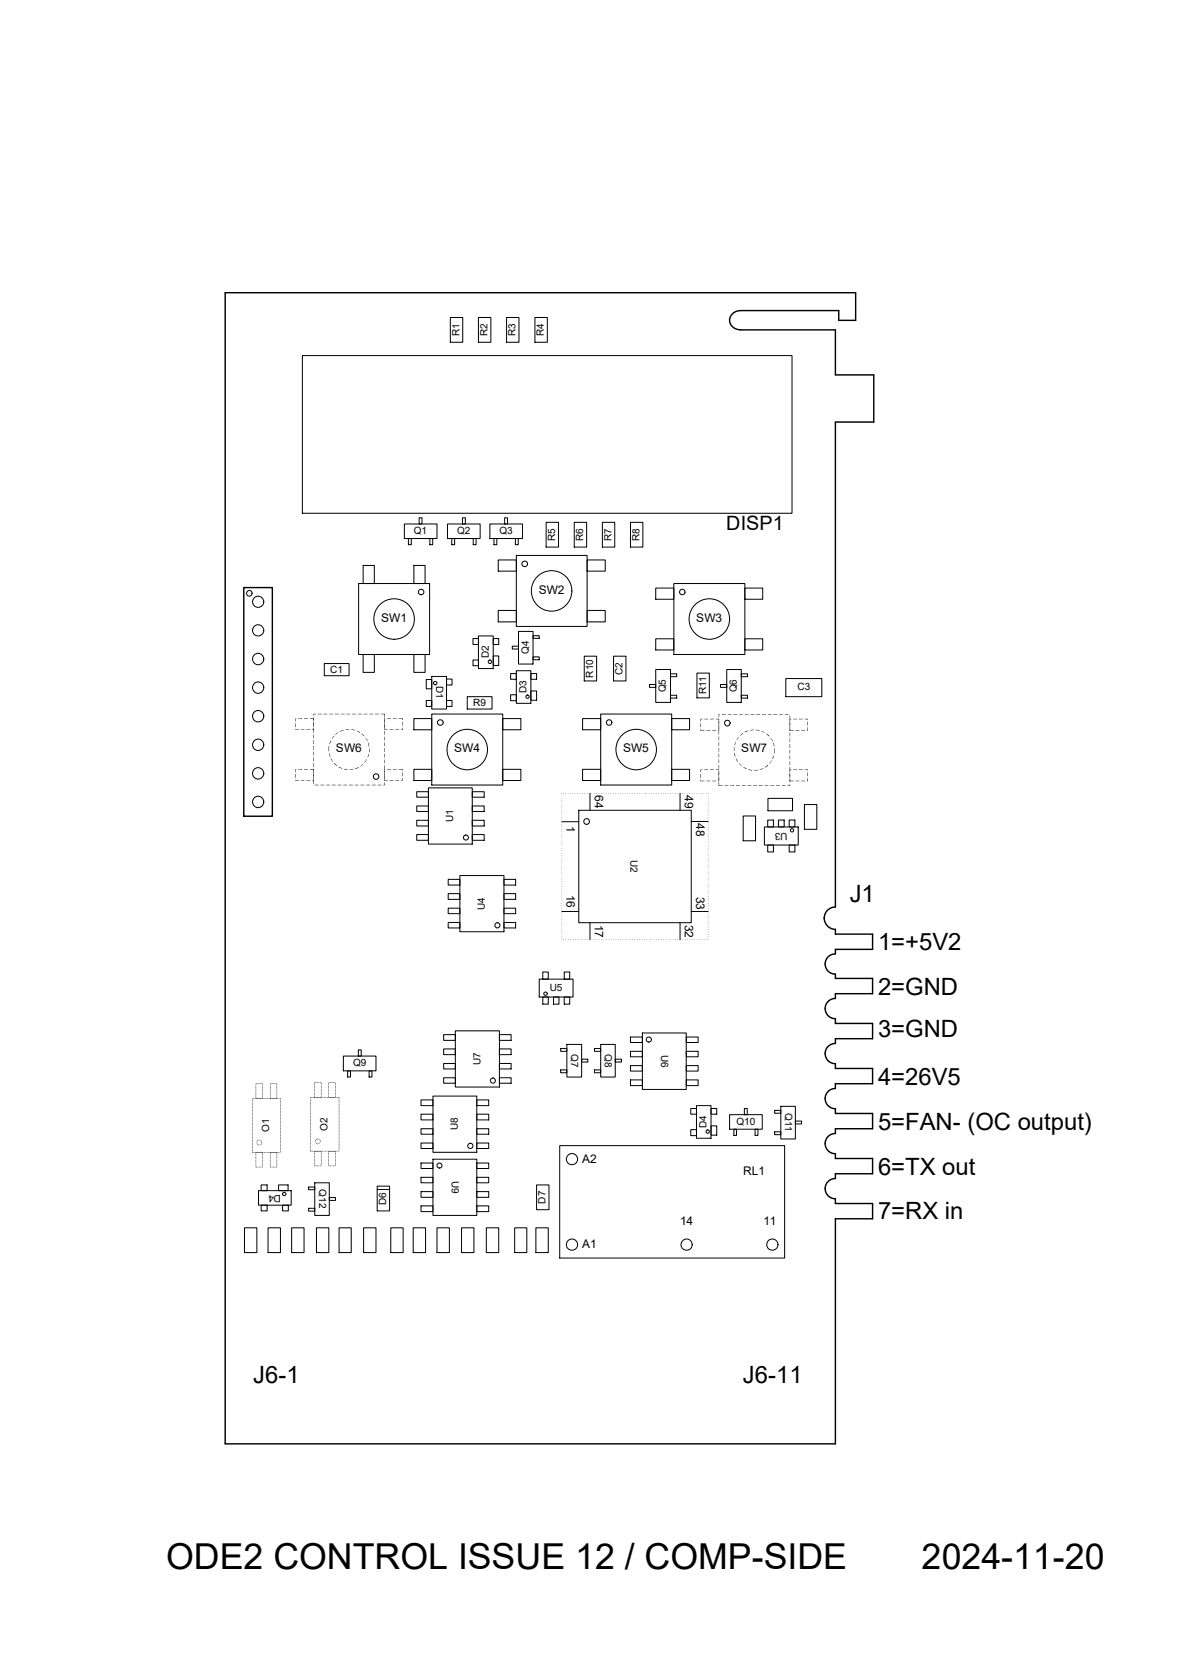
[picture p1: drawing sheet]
<svg xmlns="http://www.w3.org/2000/svg" width="210mm" height="297mm" viewBox="0 0 210 297" stroke-linecap="round" stroke-linejoin="round" font-family="sans-serif">
<path d="M146.4 163.2a2.02 2.02 0 0 0 2 2v.8h6.6v2.7h-6.6v.8a1.8 1.8 0 0 0-1.8 1.8 1.8 1.8 0 0 0 1.8 1.8v.8h6.6v2.7h-6.6v.9a1.8 1.8 0 0 0-1.8 1.8 1.8 1.8 0 0 0 1.8 1.8v.8h6.6v2.7h-6.6v.9a1.8 1.8 0 0 0-1.8 1.8 1.8 1.8 0 0 0 1.8 1.8v.8h6.6v2.7h-6.6v.9a1.8 1.8 0 0 0-1.8 1.8 1.8 1.8 0 0 0 1.8 1.8v.8h6.6v2.7h-6.6v.9a1.8 1.8 0 0 0-1.8 1.8 1.8 1.8 0 0 0 1.8 1.8v.8h6.6v2.7h-6.6v.9a1.8 1.8 0 0 0-1.8 1.8 1.8 1.8 0 0 0 1.8 1.8v.8h6.6v2.7h-6.6v40h-108.4v-204.6h112v4.9h-3v-1.7h-17.4a1.73 1.73 0 0 0-2 1.7 1.73 1.73 0 0 0 2 1.7h16.8v8h6.8v8.4h-6.8v86.2a2 2 0 0 0-2 2" fill="none" stroke="#000" stroke-width=".25"/>
<g fill="none" stroke="#000" stroke-width=".18">
<path d="M80 56.4h2.2v4.4h-2.2zM85 56.4h2.2v4.4h-2.2zM90 56.4h2.2v4.4h-2.2zM95 56.4h2.2v4.4h-2.2zM53.7 63.2h87v28h-87zM88.5 99.5h3.2v2h-3.2zM91.7 98.7h12.6v12.6h-12.6zM97 92.8h2.2v4.4h-2.2zM102 92.8h2.2v4.4h-2.2zM104.3 99.5h3.2v2h-3.2zM107 92.8h2.2v4.4h-2.2zM112 92.8h2.2v4.4h-2.2z"/>
<path d="M63.7 103.7h12.6v12.6h-12.6zM64.5 100.5h2v3.2h-2zM64.5 116.3h2v3.2h-2zM73.5 100.5h2v3.2h-2zM73.5 116.3h2v3.2h-2zM84 117.3h1v1h-1zM84 113.5h1v1.1h-1zM85 113h2.6v5.8h-2.6zM87.6 116.6h1v1.7h-1zM87.6 113.5h1v1.1h-1zM88.5 108.5h3.2v2h-3.2zM104.3 108.5h3.2v2h-3.2z"/>
<path d="M116.5 104.5h3.2v2h-3.2zM116.5 113.5h3.2v2h-3.2zM119.7 103.7h12.6v12.6h-12.6zM132.3 104.5h3.2v2h-3.2zM132.3 113.5h3.2v2h-3.2zM73.5 127.7h3.2v2h-3.2zM73.5 136.7h3.2v2h-3.2zM76.7 126.9h12.6v12.6h-12.6zM89.3 127.7h3.2v2h-3.2zM89.3 136.7h3.2v2h-3.2zM103.5 127.7h3.2v2h-3.2zM103.5 136.7h3.2v2h-3.2z"/>
<path d="M106.7 126.9h12.6v12.6h-12.6zM119.3 127.7h3.2v2h-3.2zM119.3 136.7h3.2v2h-3.2z"/>
<circle cx="70" cy="110" r="3.6"/>
<circle cx="74.8" cy="105.2" r=".49"/>
<circle cx="93.2" cy="100.2" r=".49"/>
<circle cx="98" cy="105" r="3.6"/>
<circle cx="121.2" cy="105.2" r=".49"/>
<circle cx="126" cy="110" r="3.6"/>
<circle cx="66.8" cy="138" r=".49"/>
<circle cx="78.2" cy="128.4" r=".5"/>
<circle cx="83" cy="133.2" r="3.6"/>
<circle cx="108.2" cy="128.4" r=".49"/>
<circle cx="113" cy="133.2" r="3.6"/>
<circle cx="129.2" cy="128.5" r=".5"/>
</g>
<g fill="#000">
<path d="M55 136.7h.8zM54 136.7l.7 .1zM53 136.7l.7 .1zM52.5 136.7h.2l-.2 .1 .1 .4zM52.5 137.6l.1 .7zM52.5 138.6l.1 .1 .5 .1h-.6zM53.4 138.7l.7 .1zM54.4 138.7l.7 .1zM55.7 138.3l.1 .4-.3 .1 .2-.1zM55.7 137.3l.1 .7zM55.7 136.7l.1 .2z"/>
<path d="M55 127.7h.8zM54 127.7l.7 .1zM53 127.7l.7 .1zM52.5 127.7h.2l-.2 .1 .1 .4zM52.5 128.6l.1 .6zM52.5 129.6l.1 .1 .5 .1h-.6zM53.4 129.7l.7 .1zM54.4 129.7l.7 .1zM55.7 129.3l.1 .4-.3 .1 .2-.1zM55.7 128.3l.1 .7zM55.7 127.7l.1 .3z"/>
<path d="M58.4 132.8l.1 .7zM58.4 133.9h.1l.2 .6h-.1zM58.8 134.8l.3 .6zM59.4 135.6l.5 .5zM60.2 136.3l.6 .3-.1 .1-.5-.3zM61.1 136.7l.7 .2zM62.1 136.8h.7zM63.1 136.6l.6-.2h.1l-.7 .3zM64 136.2l.6-.4-.5 .5zM65.1 135h.1l-.4 .6-.1-.1zM65.5 134l.1 .1-.2 .6h-.1zM65.6 133.1v.6zM65.4 132.1h.1l.1 .6zM65 131.1l.3 .6zM64.2 130.4l.6 .5zM63.4 129.8l.6 .4v.1l-.6-.4zM62.4 129.6l.7 .2zM61.4 129.6l.7 .1zM60.4 130l.6-.3 .1 .1-.6 .2zM59.6 130.5l.6-.3-.6 .4zM59.2 130.9l.2-.1-.4 .6-.1-.1zM58.8 131.6v.1l-.2 .6-.1-.1zM58.4 132.6v.2z"/>
<path d="M67.6 126.9h.8zM66.6 126.9l.7 .1zM65.6 126.9l.7 .1zM64.6 126.9l.7 .1zM63.6 126.9l.7 .1zM62.6 126.9l.6 .1zM61.6 126.9l.6 .1zM60.5 126.9l.7 .1zM59.5 126.9l.7 .1zM58.5 126.9l.7 .1zM57.5 126.9l.7 .1zM56.5 126.9l.6 .1zM55.7 126.9h.4h-.3v.3zM55.7 127.5l.1 .7zM55.7 128.5l.1 .7zM55.7 129.5l.1 .7zM55.7 130.6l.1 .6zM55.7 131.6l.1 .6zM55.7 132.6l.1 .7zM55.7 133.6l.1 .7zM55.7 134.6l.1 .7zM55.7 135.6l.1 .7zM55.7 136.7l.1 .6zM55.7 137.7l.1 .6zM55.7 138.7l.1 .7zM55.9 139.5l.7 .1zM56.9 139.5l.7 .1zM58 139.5l.6 .1zM59 139.5l.6 .1zM60 139.5l.7 .1zM61 139.5l.7 .1zM62 139.5l.7 .1zM63 139.5l.7 .1zM64.1 139.5l.6 .1zM65.1 139.5l.6 .1zM66.1 139.5l.7 .1zM67.1 139.5l.7 .1zM68.3 139.1l.1 .4-.3 .1 .2-.1zM68.3 138l.1 .7zM68.3 137l.1 .7zM68.3 136l.1 .7zM68.3 135l.1 .7zM68.3 134l.1 .7zM68.3 133l.1 .6zM68.3 132l.1 .6zM68.3 130.9l.1 .7zM68.3 129.9l.1 .7zM68.3 128.9l.1 .7zM68.3 127.9l.1 .7zM68.3 126.9l.1 .7z"/>
<path d="M70.8 136.7h.7zM69.8 136.7l.7 .1zM68.8 136.7l.7 .1zM68.3 136.7h.2l-.2 .1 .1 .4zM68.3 137.6l.1 .7zM68.3 138.6l.1 .1 .5 .1h-.6zM69.2 138.7l.7 .1zM70.2 138.7l.7 .1zM71.5 138.3v.4l-.3 .1 .3-.1zM71.5 137.3v.7zM71.5 136.7v.2z"/>
<path d="M70.8 127.7h.7zM69.8 127.7l.7 .1zM68.8 127.7l.7 .1zM68.3 127.7h.2l-.2 .1 .1 .4zM68.3 128.6l.1 .6zM68.3 129.6l.1 .1 .5 .1h-.6zM69.2 129.7l.7 .1zM70.2 129.7l.7 .1zM71.5 129.3v.4l-.3 .1 .3-.1zM71.5 128.3v.7zM71.5 127.7v.3z"/>
<path d="M124.5 129.8l.7 .1zM125.5 129.8l.7 .1zM126.5 129.8l.7 .1zM127.7 129.3l.1 .5-.2 .1 .1-.1zM127.7 128.3l.1 .6zM127.2 127.8h.5l.1 .1-.1-.1zM126.2 127.8h.6zM125.1 127.8h.7zM124.5 127.8h.3h-.3v.4zM124.5 128.6v.6zM124.5 129.6v.3z"/>
<path d="M124.5 138.8h.7zM125.5 138.8l.7 .1zM126.5 138.8l.7 .1zM127.7 138.3l.1 .5-.2 .1 .1-.1zM127.7 137.3l.1 .7zM127.2 136.8h.5l.1 .1-.1-.1zM126.2 136.8l.6 .1zM125.1 136.8l.7 .1zM124.5 136.8h.3l-.3 .1v.3zM124.5 137.6v.7zM124.5 138.6v.3z"/>
<path d="M127.7 139.6l.7 .1zM128.7 139.6l.7 .1zM129.8 139.6l.6 .1zM130.8 139.6l.6 .1zM131.8 139.6l.7 .1zM132.8 139.6l.7 .1zM133.8 139.6l.7 .1zM134.8 139.6l.7 .1zM135.8 139.6l.7 .1zM136.9 139.6l.6 .1zM137.9 139.6l.7 .1zM138.9 139.6l.7 .1zM139.9 139.6h.4l.1-.2-.1 .3zM140.3 138.3l.1 .7zM140.3 137.3l.1 .7zM140.3 136.3l.1 .7zM140.3 135.3l.1 .7zM140.3 134.3l.1 .7zM140.3 133.3l.1 .6zM140.3 132.2l.1 .7zM140.3 131.2l.1 .7zM140.3 130.2l.1 .7zM140.3 129.2l.1 .7zM140.3 128.2l.1 .7zM140.3 127.2l.1 .6zM139.4 127h.7zM138.4 127h.7zM137.4 127h.7zM136.4 127h.7zM135.4 127h.7zM134.4 127h.6zM133.3 127h.7zM132.3 127h.7zM131.3 127h.7zM130.3 127h.7zM129.3 127h.7zM128.3 127h.6zM127.7 127h.2h-.2l.1 .5zM127.7 127.8l.1 .7zM127.7 128.9l.1 .6zM127.7 129.9l.1 .7zM127.7 130.9l.1 .7zM127.7 131.9l.1 .7zM127.7 132.9l.1 .7zM127.7 133.9l.1 .7zM127.7 135l.1 .6zM127.7 136l.1 .7zM127.7 137l.1 .7zM127.7 138l.1 .7zM127.7 139v.7z"/>
<path d="M137.6 133v.7zM137.3 132h.1l.2 .7zM136.9 131.1l.4 .6h-.1zM136.2 130.4l.5 .5-.6-.4zM135.3 129.9l.6 .3-.6-.2zM134.3 129.7l.7 .2zM133.3 129.8l.6-.1-.3 .1zM132.3 130.1l.6-.3 .1 .1-.7 .3zM131.7 130.5l.3-.2-.5 .5zM131.2 131h.1l-.4 .6v-.1zM130.7 131.8l.1 .1-.2 .6h-.1zM130.4 132.8v.7zM130.4 133.9l.1-.1 .1 .7zM130.8 134.8l.3 .6zM131.3 135.6l.4 .5zM132.1 136.3l.6 .3-.1 .1zM133 136.7l.6 .2h-.3zM134 136.9h.7h-.8zM135 136.7l.6-.2v.1l-.5 .2zM135.9 136.4l.5-.5 .1 .1-.6 .4zM137 135.2h.1l-.4 .6zM137.5 134.3l-.2 .6h-.1zM137.5 133.7l.1 .2z"/>
<path d="M140.3 129.8l.7 .1zM141.4 129.8l.6 .1zM142.4 129.8l.6 .1zM143.5 129.3l.1 .5-.2 .1 .1-.1zM143.5 128.3l.1 .6zM143 127.8h.5l.1 .1-.1-.1zM141.9 127.8h.7zM140.9 127.8h.7zM140.3 127.8h.3h-.3l.1 .4zM140.3 128.6l.1 .6zM140.3 129.6v.3z"/>
<path d="M140.3 138.8l.7 .1zM141.4 138.8l.6 .1zM142.4 138.8l.6 .1zM143.5 138.3l.1 .5-.2 .1 .1-.1zM143.5 137.3l.1 .7zM143 136.8h.5l.1 .1-.1-.1zM141.9 136.8l.7 .1zM140.9 136.8l.7 .1zM140.3 136.8h.3l-.3 .1 .1 .3zM140.3 137.6l.1 .7zM140.3 138.6v.3z"/>
</g>
<circle cx="87" cy="117.6" r=".3" fill="#fff"/>
<g fill="none" stroke="#000" stroke-width=".18">
<path d="M90.7 119.7h1v1h-1zM91.7 119.2h2.6v5.8h-2.6zM94.3 119.7h1v1h-1zM90.7 123.5h1v1h-1zM94.3 122.8h1v1.7h-1z"/>
<circle cx="87" cy="117.6" r=".3"/>
</g>
<circle cx="93.7" cy="123.8" r=".3" fill="#fff"/>
<g fill="none" stroke="#000" stroke-width=".18">
<path d="M75.7 120.8h1v1.6h-1zM75.7 124.5h1v1.1h-1zM76.7 120.2h2.6v5.8h-2.6zM79.3 120.7h1v1.1h-1zM79.3 124.5h1v1.1h-1z"/>
<circle cx="93.7" cy="123.8" r=".3"/>
</g>
<circle cx="77.3" cy="121.4" r=".3" fill="#fff"/>
<g fill="none" stroke="#000" stroke-width=".18">
<path d="M71.8 93.1h5.8v2.6h-5.8zM72.6 95.7h.5v1.1h-.5zM74.5 92h.5v1.1h-.5zM76.4 95.7h.5v1.1h-.5zM79.5 93.1h5.8v2.6h-5.8zM80.3 95.7h.5v1.1h-.5zM82.2 92h.5v1.1h-.5zM84.1 95.7h.5v1.1h-.5zM87 93.1h5.8v2.6h-5.8zM87.8 95.7h.5v1.1h-.5zM89.7 92h.5v1.1h-.5zM91.6 95.7h.5v1.1h-.5z"/>
<path d="M57.6 117.9h4.4v2.2h-4.4zM91 114.9h1.1v.5h-1.1zM92.1 112.2h2.6v5.8h-2.6zM94.7 116.8h1.1v.5h-1.1zM94.7 113h1.1v.5h-1.1zM103.8 116.6h2.2v4.4h-2.2zM109 116.6h2.2v4.4h-2.2zM116.5 119h2.6v5.8h-2.6zM119.1 119.8h1.1v.5h-1.1zM123.8 119.6h2.2v4.4h-2.2zM129.1 119h2.6v5.8h-2.6zM131.7 119.8h1.1v.5h-1.1z"/>
<path d="M83 123.8h4.4v2.2h-4.4zM115.4 121.7h1.1v.5h-1.1zM119.1 123.6h1.1v.5h-1.1zM128 121.7h1.1v.5h-1.1zM131.7 123.6h1.1v.5h-1.1zM139.6 120.6h6.4v3.2h-6.4zM122.7 197h1v1h-1zM123.7 196.5h2.6v5.8h-2.6zM126.3 197h1v1h-1zM129.6 198.1h5.8v2.6h-5.8zM132.2 197h.6v1.1h-.6zM137.6 197.4h1.1v.5h-1.1z"/>
<path d="M138.7 196.6h2.6v5.8h-2.6zM141.3 199.3h1.1v.5h-1.1zM99.4 203.6h40v20h-40zM122.7 200.8h1v1h-1zM126.3 200.1h1v1.7h-1zM130.4 200.7h.5v1.1h-.5zM134.2 200.7h.5v1.1h-.5zM137.6 201.2h1.1v.5h-1.1z"/>
<circle cx="77.3" cy="121.4" r=".3"/>
<circle cx="101.6" cy="206" r="1"/>
<circle cx="101.6" cy="221.2" r="1"/>
<circle cx="122" cy="221.2" r=".99"/>
<circle cx="137.2" cy="221.2" r="1"/>
</g>
<circle cx="125.7" cy="201.1" r=".3" fill="#fff"/>
<g fill="none" stroke="#000" stroke-width=".18">
<path d="M135.8 147h6v3.2h-6zM136.4 145.8h1v1.2h-1zM136.4 150.2h1v1.2h-1zM138.3 145.8h1v1.2h-1zM140.2 145.8h1v1.2h-1zM140.2 150.2h1v1.2h-1z"/>
<circle cx="125.7" cy="201.1" r=".3"/>
</g>
<circle cx="140.7" cy="147.6" r=".3" fill="#fff"/>
<g fill="none" stroke="#000" stroke-width=".18">
<path d="M99.8 146h3M102.8 144h20v20h-20zM104.8 141v3M120.8 141v3M122.8 146h3M132 145h2.2v4.4h-2.2zM136.4 141.9h4.4v2.2h-4.4zM142.9 143h2.2v4.4h-2.2zM99.8 162h3M104.8 164v3M120.8 164v3M122.8 162h3"/>
<path d="M80.9 183.2h7.8v10h-7.8zM88.7 191.6h2.1v.9h-2.1zM88.7 189h2.1v1h-2.1zM88.7 186.4h2.1v1.1h-2.1zM88.7 183.9h2.1v1h-2.1zM43.4 218.2h2.2v4.4h-2.2zM47.6 218.2h2.2v4.4h-2.2zM51.8 218.2h2.2v4.4h-2.2zM56.2 218.2h2.2v4.4h-2.2zM60.2 218.2h2.2v4.4h-2.2zM64.6 218.2h2.2v4.4h-2.2zM69.4 218.2h2.2v4.4h-2.2z"/>
<path d="M73.4 218.2h2.2v4.4h-2.2zM77.6 218.2h2.2v4.4h-2.2zM82 218.2h2.2v4.4h-2.2zM86.4 218.2h2.2v4.4h-2.2zM91.4 218.2h2.2v4.4h-2.2zM95.2 218.2h2.2v4.4h-2.2z"/>
<circle cx="104.2" cy="146" r=".5"/>
<circle cx="140.7" cy="147.6" r=".3"/>
</g>
<g fill="#000">
<path d="M99.8 141l.1 .1zM99.8 141.4l.1 .1zM99.8 141.9h.1zM99.8 142.3l.1 .1zM99.8 142.7l.1 .1zM99.8 143.1l.1 .1zM99.8 143.6h.1zM99.8 144l.1 .1zM99.8 144.4l.1 .1zM99.8 144.8l.1 .1zM99.8 145.2l.1 .1zM99.8 145.7l.1 .1zM99.8 146.1l.1 .1zM99.8 146.5l.1 .1zM99.8 146.9l.1 .1zM99.8 147.4h.1zM99.8 147.8l.1 .1zM99.8 148.2l.1 .1zM99.8 148.6l.1 .1zM99.8 149.1h.1zM99.8 149.5l.1 .1zM99.8 149.9l.1 .1zM99.8 150.3l.1 .1zM99.8 150.7l.1 .1zM99.8 151.2l.1 .1zM99.8 151.6l.1 .1zM99.8 152l.1 .1zM99.8 152.4l.1 .1zM99.8 152.9l.1 .1zM99.8 153.3l.1 .1z"/>
<path d="M99.8 153.7l.1 .1zM99.8 154.1l.1 .1zM99.8 154.6h.1zM99.8 155l.1 .1zM99.8 155.4l.1 .1zM99.8 155.8l.1 .1zM99.8 156.3h.1zM99.8 156.7l.1 .1zM99.8 157.1l.1 .1zM99.8 157.5l.1 .1zM99.8 157.9l.1 .1zM99.8 158.4l.1 .1zM99.8 158.8l.1 .1zM99.8 159.2l.1 .1zM99.8 159.6l.1 .1zM99.8 160.1h.1zM99.8 160.5l.1 .1zM99.8 160.9l.1 .1zM99.8 161.3l.1 .1zM99.8 161.8h.1zM99.8 162.2l.1 .1zM99.8 162.6l.1 .1zM99.8 163l.1 .1zM99.8 163.4l.1 .1zM99.8 163.9l.1 .1zM99.8 164.3l.1 .1zM99.8 164.7l.1 .1zM99.8 165.1l.1 .1zM99.8 165.6l.1 .1zM99.8 166l.1 .1z"/>
<path d="M103 141l.1 .1zM102.6 141l.1 .1zM102.2 141v.1zM101.7 141l.1 .1zM101.3 141l.1 .1zM100.9 141l.1 .1zM100.5 141v.1zM100 141l.1 .1z"/>
<path d="M104.7 141l.1 .1zM104.3 141l.1 .1zM103.8 141l.1 .1zM103.4 141l.1 .1z"/>
<path d="M106.4 141l.1 .1zM106 141v.1zM105.5 141l.1 .1zM105.1 141l.1 .1z"/>
<path d="M108.1 141l.1 .1zM107.7 141v.1zM107.2 141l.1 .1zM106.8 141l.1 .1z"/>
<path d="M109.8 141l.1 .1zM109.3 141l.1 .1zM108.9 141l.1 .1zM108.5 141l.1 .1z"/>
<path d="M111.5 141v.1zM111 141l.1 .1zM110.6 141l.1 .1zM110.2 141l.1 .1z"/>
<path d="M113.2 141v.1zM112.7 141l.1 .1zM112.3 141l.1 .1zM111.9 141l.1 .1z"/>
<path d="M114.9 141v.1zM114.4 141l.1 .1zM114 141l.1 .1zM113.6 141l.1 .1z"/>
<path d="M125.8 155.4l.1 .1zM125.8 155l.1 .1zM125.8 154.6l.1 .1zM125.8 154.2l.1 .1zM125.8 153.8h.1zM125.8 153.3l.1 .1zM125.8 152.9l.1 .1zM125.8 152.5l.1 .1zM125.8 152.1h.1zM125.8 151.6l.1 .1zM125.8 151.2l.1 .1zM125.8 150.8l.1 .1zM125.8 150.4l.1 .1zM125.8 149.9l.1 .1zM125.8 149.5l.1 .1zM125.8 149.1l.1 .1zM125.8 148.7l.1 .1zM125.8 148.3h.1zM125.8 147.8l.1 .1zM125.8 147.4l.1 .1zM125.8 147l.1 .1zM125.8 146.6h.1zM125.8 146.1l.1 .1zM125.8 145.7l.1 .1zM125.8 145.3l.1 .1zM125.8 144.9h.1zM125.8 144.4l.1 .1zM125.8 144l.1 .1zM125.8 143.6l.1 .1zM125.8 143.2l.1 .1z"/>
<path d="M125.8 142.7l.1 .1zM125.8 142.3l.1 .1zM125.8 141.9l.1 .1zM125.8 141.5l.1 .1zM125.8 141.1h.1zM125.4 141l.1 .1zM125 141l.1 .1zM124.6 141l.1 .1zM124.2 141v.1zM123.7 141l.1 .1zM123.3 141l.1 .1zM122.9 141l.1 .1zM122.5 141l.1 .1zM122 141l.1 .1zM121.6 141l.1 .1zM121.2 141l.1 .1zM120.8 141l.1 .1zM120.4 141v.1zM119.9 141l.1 .1zM119.5 141l.1 .1zM119.1 141l.1 .1zM118.7 141v.1zM118.2 141l.1 .1zM117.8 141l.1 .1zM117.4 141l.1 .1zM117 141l.1 .1zM116.5 141l.1 .1zM116.1 141l.1 .1zM115.7 141l.1 .1zM115.3 141l.1 .1z"/>
<path d="M99.8 166.4l.1 .1zM99.8 166.8l.1 .1zM100.1 167h.1zM100.5 167h.1zM100.9 167h.1zM101.3 167h.1zM101.8 167h.1zM102.2 167h.1zM102.6 167h.1zM103 167h.1zM103.9 167h.1zM104.3 167h.1zM104.7 167h.1zM105.6 167h.1zM106 167h.1zM106.4 167h.1zM106.8 167h.1zM107.3 167h.1zM107.7 167h.1zM108.1 167h.1zM108.5 167h.1zM109 167h.1zM109.4 167h.1zM109.8 167h.1zM110.2 167h.1zM111.1 167h.1zM111.5 167h.1z"/>
<path d="M111.9 167h.1zM112.8 167h.1zM113.2 167h.1zM113.6 167h.1zM114 167h.1zM114.5 167h.1zM114.9 167h.1zM115.3 167h.1zM115.7 167h.1zM116.6 167h.1zM117 167h.1zM117.4 167h.1zM118.3 167h.1zM118.7 167h.1zM119.1 167h.1zM119.5 167h.1zM120 167h.1zM120.4 167h.1zM120.8 167h.1zM121.2 167h.1zM121.7 167h.1zM122.1 167h.1zM122.5 167h.1zM122.9 167h.1zM123.8 167h.1zM124.2 167h.1z"/>
<path d="M124.6 167h.1zM125.5 167h.1zM125.8 166.9l.1 .1zM125.8 166.5h.1zM125.8 166l.1 .1zM125.8 165.6l.1 .1zM125.8 165.2l.1 .1zM125.8 164.8h.1zM125.8 164.3l.1 .1zM125.8 163.9l.1 .1zM125.8 163.5l.1 .1zM125.8 163.1l.1 .1zM125.8 162.6l.1 .1zM125.8 162.2l.1 .1zM125.8 161.8l.1 .1zM125.8 161.4l.1 .1zM125.8 161h.1zM125.8 160.5l.1 .1zM125.8 160.1l.1 .1zM125.8 159.7l.1 .1zM125.8 159.3h.1zM125.8 158.8l.1 .1zM125.8 158.4l.1 .1zM125.8 158l.1 .1zM125.8 157.6h.1zM125.8 157.1l.1 .1zM125.8 156.7l.1 .1zM125.8 156.3l.1 .1zM125.8 155.9l.1 .1z"/>
</g>
<circle cx="87.6" cy="192.1" r=".45" fill="#fff"/>
<g fill="none" stroke="#000" stroke-width=".18">
<path d="M76.9 194.8h7.8v10h-7.8zM78.8 191.6h2.1v.9h-2.1zM78.8 189h2.1v1h-2.1zM78.8 186.4h2.1v1.1h-2.1zM78.8 183.9h2.1v1h-2.1zM84.7 198h2.1v1.1h-2.1zM84.7 195.5h2.1v1h-2.1zM84.7 203.2h2.1v.9h-2.1zM84.7 200.6h2.1v1h-2.1z"/>
<circle cx="87.6" cy="192.1" r=".45"/>
</g>
<circle cx="83.6" cy="203.7" r=".46" fill="#fff"/>
<g fill="none" stroke="#000" stroke-width=".18">
<path d="M74.8 198h2.1v1.1h-2.1zM74.8 195.5h2.1v1h-2.1zM74.8 203.2h2.1v.9h-2.1zM74.8 200.6h2.1v1h-2.1zM74.8 206.7h2.1v1h-2.1zM74.8 209.3h2.1v.9h-2.1zM74.8 211.8h2.1v1h-2.1zM74.8 214.3h2.1v1h-2.1zM76.9 206h7.8v10h-7.8z"/>
<circle cx="83.6" cy="203.7" r=".46"/>
</g>
<circle cx="78.1" cy="207.2" r=".44" fill="#fff"/>
<g fill="none" stroke="#000" stroke-width=".18">
<path d="M76.1 140h7.8v10h-7.8zM83.9 148.3h2.1v1.1h-2.1zM83.9 145.8h2.1v1h-2.1zM83.9 143.3h2.1v.9h-2.1zM83.9 140.7h2.1v1h-2.1zM84.7 206.7h2.1v1h-2.1zM84.7 209.3h2.1v.9h-2.1zM84.7 211.8h2.1v1h-2.1zM84.7 214.3h2.1v1h-2.1z"/>
<circle cx="78.1" cy="207.2" r=".44"/>
</g>
<circle cx="82.8" cy="148.9" r=".45" fill="#fff"/>
<g fill="none" stroke="#000" stroke-width=".18">
<path d="M74 148.3h2.1v1.1h-2.1zM74 145.8h2.1v1h-2.1zM74 143.3h2.1v.9h-2.1zM74 140.7h2.1v1h-2.1zM81.7 155.6h7.8v10h-7.8zM89.5 158.8h2.1v1.1h-2.1zM89.5 156.3h2.1v1h-2.1zM89.5 164h2.1v.9h-2.1zM89.5 161.4h2.1v1h-2.1z"/>
<circle cx="82.8" cy="148.9" r=".45"/>
</g>
<circle cx="88.4" cy="164.5" r=".45" fill="#fff"/>
<g fill="none" stroke="#000" stroke-width=".18">
<path d="M79.6 158.8h2.1v1.1h-2.1zM79.6 156.3h2.1v1h-2.1zM79.6 164h2.1v.9h-2.1zM79.6 161.4h2.1v1h-2.1zM112 184.3h2.1v1h-2.1zM112 186.9h2.1v.9h-2.1zM112 189.4h2.1v1h-2.1zM112 191.9h2.1v1.1h-2.1zM114.1 183.6h7.8v10h-7.8z"/>
<circle cx="88.4" cy="164.5" r=".45"/>
</g>
<circle cx="115.3" cy="184.8" r=".45" fill="#fff"/>
<g fill="none" stroke="#000" stroke-width=".18">
<path d="M95.8 174h6v3.2h-6zM96.4 177.2h1v1.3h-1zM96.4 172.8h1v1.2h-1zM98.3 177.2h1v1.3h-1zM100.2 177.2h1v1.3h-1zM100.2 172.8h1v1.2h-1zM121.9 184.3h2.1v1h-2.1zM121.9 186.9h2.1v.9h-2.1zM121.9 189.4h2.1v1h-2.1zM121.9 191.9h2.1v1.1h-2.1z"/>
<circle cx="115.3" cy="184.8" r=".45"/>
</g>
<circle cx="96.9" cy="176.6" r=".31" fill="#fff"/>
<g fill="none" stroke="#000" stroke-width=".18">
<circle cx="44.3" cy="105.5" r=".5"/>
<circle cx="45.9" cy="117.1" r="1.01"/>
<circle cx="45.9" cy="107" r="1"/>
<circle cx="45.9" cy="112" r="1"/>
<circle cx="45.9" cy="122.2" r="1.01"/>
<circle cx="45.9" cy="132.4" r="1.01"/>
<circle cx="45.9" cy="137.4" r="1.01"/>
<circle cx="45.9" cy="127.3" r="1.01"/>
<circle cx="45.9" cy="142.5" r="1.01"/>
<circle cx="96.9" cy="176.6" r=".31"/>
</g>
<path d="M43.3 104.4h5.1v40.7h-5.1z" fill="none" stroke="#000" stroke-width=".25"/>
<g fill="#000">
<path d="M45.4 195.2l.2 .1zM45.7 195.2l.2 .1zM46 195.2l.1 .1zM46.2 195.2l.2 .1zM46.5 195.2l.2 .1zM46.6 195l.1 .2zM46.6 194.7l.1 .2zM46.6 194.5l.1 .1zM46.6 194.2l.1 .2zM46.6 194l.1 .1zM46.6 193.7l.1 .2zM46.6 193.5l.1 .1zM46.6 193.2l.1 .2zM46.6 193l.1 .1zM46.6 192.7l.1 .2zM46.5 192.6l.2 .1zM46.2 192.6l.2 .1zM46 192.6l.1 .1zM45.7 192.6l.2 .1zM45.5 192.6l.1 .1zM45.4 192.7l.1 .2zM45.4 193l.1 .1zM45.4 193.2l.1 .2zM45.4 193.5l.1 .1zM45.4 193.7l.1 .2zM45.4 194l.1 .1zM45.4 194.2l.1 .2zM45.4 194.5l.1 .1zM45.4 194.7l.1 .2zM45.4 195l.1 .2z"/>
<path d="M48 195.2l.2 .1zM48.3 195.2l.1 .1zM48.5 195.2l.2 .1zM48.8 195.2l.1 .1zM49 195.2l.2 .1zM49.1 195l.1 .2zM49.1 194.7l.1 .2zM49.1 194.5l.1 .1zM49.1 194.2l.1 .2zM49.1 194l.1 .1zM49.1 193.7l.1 .2zM49.1 193.5l.1 .1zM49.1 193.2l.1 .2zM49.1 193l.1 .1zM49.1 192.7l.1 .2zM49 192.6l.2 .1zM48.8 192.6l.1 .1zM48.5 192.6l.2 .1zM48.3 192.6l.1 .1zM48 192.6l.2 .1zM48 192.7v.2zM48 193v.1zM48 193.2v.2zM48 193.5v.1zM48 193.7v.2zM48 194v.1zM48 194.2v.2zM48 194.5v.1zM48 194.7v.2zM48 195v.2z"/>
<path d="M44.8 204.8l.2 .1zM45.1 204.8l.2 .1zM45.3 204.8l.2 .1zM45.6 204.8l.2 .1zM45.8 204.8l.2 .1zM46.1 204.8l.2 .1zM46.4 204.8l.1 .1zM46.6 204.8l.2 .1zM46.9 204.8l.1 .1zM47.1 204.8l.2 .1zM47.4 204.8l.1 .1zM47.6 204.8l.2 .1zM47.9 204.8l.1 .1zM48.1 204.8l.2 .1zM48.4 204.8l.2 .1zM48.6 204.8l.2 .1zM48.9 204.8l.2 .1zM49.1 204.8l.2 .1zM49.4 204.8l.2 .1zM49.7 204.8l.1 .1zM49.8 204.6l.1 .1zM49.8 204.3l.1 .2zM49.8 204l.1 .2zM49.8 203.8l.1 .2zM49.8 203.5l.1 .2zM49.8 203.3l.1 .2zM49.8 203l.1 .2zM49.8 202.8l.1 .1zM49.8 202.5l.1 .2zM49.8 202.3l.1 .1zM49.8 202l.1 .2zM49.8 201.8l.1 .1zM49.8 201.5l.1 .2zM49.8 201.3l.1 .1zM49.8 201l.1 .2zM49.8 200.7l.1 .2zM49.8 200.5l.1 .2zM49.8 200.2l.1 .2zM49.8 200l.1 .2zM49.8 199.7l.1 .2zM49.8 199.5l.1 .1zM49.8 199.2l.1 .2zM49.8 199l.1 .1zM49.8 198.7l.1 .2zM49.8 198.5l.1 .1zM49.8 198.2l.1 .2zM49.8 198l.1 .1zM49.8 197.7l.1 .2zM49.8 197.4l.1 .2zM49.8 197.2l.1 .2zM49.8 196.9l.1 .2zM49.8 196.7l.1 .1zM49.8 196.4l.1 .2zM49.8 196.2l.1 .1zM49.8 195.9l.1 .2zM49.8 195.7l.1 .1zM49.8 195.4l.1 .2zM49.7 195.2l.2 .1zM49.5 195.2l.2 .1zM49.2 195.2l.2 .1zM49 195.2l.1 .1zM48.7 195.2l.2 .1zM48.5 195.2l.1 .1zM48.2 195.2l.2 .1zM48 195.2l.1 .1zM47.7 195.2l.2 .1zM47.5 195.2l.1 .1zM47.2 195.2l.2 .1zM46.9 195.2l.2 .1zM46.7 195.2l.2 .1zM46.4 195.2l.2 .1zM46.2 195.2l.2 .1zM45.9 195.2l.2 .1zM45.7 195.2l.1 .1zM45.4 195.2l.2 .1zM45.2 195.2l.1 .1zM44.9 195.2l.2 .1zM44.8 195.2l.1 .2zM44.8 195.5l.1 .2zM44.8 195.7l.1 .2zM44.8 196l.1 .2zM44.8 196.3l.1 .1zM44.8 196.5l.1 .2zM44.8 196.8l.1 .1zM44.8 197l.1 .2zM44.8 197.3l.1 .1zM44.8 197.5l.1 .2zM44.8 197.8l.1 .2zM44.8 198l.1 .2zM44.8 198.3l.1 .2zM44.8 198.5l.1 .2zM44.8 198.8l.1 .2zM44.8 199.1l.1 .1zM44.8 199.3l.1 .2zM44.8 199.6l.1 .1zM44.8 199.8l.1 .2zM44.8 200.1l.1 .1zM44.8 200.3l.1 .2zM44.8 200.6l.1 .1zM44.8 200.8l.1 .2zM44.8 201.1l.1 .2zM44.8 201.3l.1 .2zM44.8 201.6l.1 .2zM44.8 201.8l.1 .2zM44.8 202.1l.1 .2zM44.8 202.4l.1 .1zM44.8 202.6l.1 .2zM44.8 202.9l.1 .1zM44.8 203.1l.1 .2zM44.8 203.4l.1 .1zM44.8 203.6l.1 .2zM44.8 203.9l.1 .1zM44.8 204.1l.1 .2zM44.8 204.4l.1 .2zM44.8 204.6v.3z"/>
</g>
<circle cx="46.1" cy="203.1" r=".46" fill="#fff"/>
<g fill="#000">
<path d="M55.8 195l.2 .1zM56.1 195l.2 .1zM56.3 195l.2 .1zM56.6 195l.2 .1zM56.9 195l.1 .1zM57 194.8l.1 .1zM57 194.5l.1 .2zM57 194.3l.1 .1zM57 194l.1 .2zM57 193.8l.1 .1zM57 193.5l.1 .2zM57 193.3l.1 .1zM57 193l.1 .2zM57 192.7l.1 .2zM57 192.5l.1 .2zM56.9 192.4h.1zM56.6 192.4h.2zM56.3 192.4h.2zM56.1 192.4h.2zM55.8 192.4h.2zM55.8 192.5l.1 .2zM55.8 192.7l.1 .2zM55.8 193l.1 .2zM55.8 193.3l.1 .1zM55.8 193.5l.1 .2zM55.8 193.8l.1 .1zM55.8 194l.1 .2zM55.8 194.3l.1 .1zM55.8 194.5l.1 .2zM55.8 194.8l.1 .1z"/>
<path d="M58.4 195l.1 .1zM58.6 195l.2 .1zM58.9 195l.2 .1zM59.1 195l.2 .1zM59.4 195l.2 .1zM59.6 194.8v.1zM59.6 194.5v.2zM59.6 194.3v.1zM59.6 194v.2zM59.6 193.8v.1zM59.6 193.5v.2zM59.6 193.3v.1zM59.6 193v.2zM59.6 192.7v.2zM59.6 192.5v.2zM59.4 192.4h.2zM59.1 192.4h.2zM58.9 192.4h.2zM58.6 192.4h.2zM58.4 192.4h.1zM58.3 192.5l.1 .2zM58.3 192.7l.1 .2zM58.3 193l.1 .2zM58.3 193.3l.1 .1zM58.3 193.5l.1 .2zM58.3 193.8l.1 .1zM58.3 194l.1 .2zM58.3 194.3l.1 .1zM58.3 194.5l.1 .2zM58.3 194.8l.1 .1z"/>
<path d="M45.4 207.4h.2zM45.7 207.4l.2 .1zM46 207.4l.1 .1zM46.2 207.4l.2 .1zM46.5 207.4l.2 .1zM46.6 207.2l.1 .1zM46.6 206.9l.1 .2zM46.6 206.7l.1 .1zM46.6 206.4l.1 .2zM46.6 206.2l.1 .1zM46.6 205.9l.1 .2zM46.6 205.7l.1 .1zM46.6 205.4l.1 .2zM46.6 205.1l.1 .2zM46.6 204.9l.1 .2zM46.5 204.8l.2 .1zM46.2 204.8l.2 .1zM46 204.8l.1 .1zM45.7 204.8l.2 .1zM45.5 204.8l.1 .1zM45.4 204.9l.1 .2zM45.4 205.1l.1 .2zM45.4 205.4l.1 .2zM45.4 205.7l.1 .1zM45.4 205.9l.1 .2zM45.4 206.2l.1 .1zM45.4 206.4l.1 .2zM45.4 206.7l.1 .1zM45.4 206.9l.1 .2zM45.4 207.2l.1 .1z"/>
<path d="M46.5 203l.1 .2zM46.4 202.8l.1 .1zM46.2 202.6l.2 .1zM45.9 202.6h.2l-.1 .1zM45.7 202.8l.1-.2 .1 .1zM45.6 202.8l.1 .2zM45.6 203.1h.1v.1l-.1 .1zM45.7 203.4l.1-.1v.2zM45.9 203.5l.2 .1-.2-.1zM46.1 203.5h.2zM46.4 203.2l.1 .1-.1 .2zM46.5 203.2h.1z"/>
<path d="M48 207.4l.2 .1zM48.3 207.4l.1 .1zM48.5 207.4l.2 .1zM48.8 207.4l.1 .1zM49 207.4l.2 .1zM49.1 207.2l.1 .1zM49.1 206.9l.1 .2zM49.1 206.7l.1 .1zM49.1 206.4l.1 .2zM49.1 206.2l.1 .1zM49.1 205.9l.1 .2zM49.1 205.7l.1 .1zM49.1 205.4l.1 .2zM49.1 205.1l.1 .2zM49.1 204.9l.1 .2zM49 204.8l.2 .1zM48.8 204.8l.1 .1zM48.5 204.8l.2 .1zM48.3 204.8l.1 .1zM48 204.8l.2 .1zM48 204.9v.2zM48 205.1v.2zM48 205.4v.2zM48 205.7v.1zM48 205.9v.2zM48 206.2v.1zM48 206.4v.2zM48 206.7v.1zM48 206.9v.2zM48 207.2v.1z"/>
<path d="M55.2 204.6h.2zM55.5 204.6h.1zM55.7 204.6h.2zM56 204.6h.1zM56.2 204.6h.2zM56.5 204.6h.1zM56.7 204.6h.2zM57 204.6h.1zM57.2 204.6h.2zM57.5 204.6h.2zM57.7 204.6h.2zM58 204.6h.2zM58.3 204.6h.1zM58.5 204.6h.2zM58.8 204.6h.1zM59 204.6h.2zM59.3 204.6h.1zM59.5 204.6h.2zM59.8 204.6h.1zM60 204.6h.2zM60.2 204.3l.1 .2zM60.2 204.1l.1 .2zM60.2 203.8l.1 .2zM60.2 203.6l.1 .2zM60.2 203.3l.1 .2zM60.2 203.1l.1 .1zM60.2 202.8l.1 .2zM60.2 202.6l.1 .1zM60.2 202.3l.1 .2zM60.2 202.1l.1 .1zM60.2 201.8l.1 .2zM60.2 201.5l.1 .2zM60.2 201.3l.1 .2zM60.2 201l.1 .2zM60.2 200.8l.1 .2zM60.2 200.5l.1 .2zM60.2 200.3l.1 .1zM60.2 200l.1 .2zM60.2 199.8l.1 .1zM60.2 199.5l.1 .2zM60.2 199.3l.1 .1zM60.2 199l.1 .2zM60.2 198.8l.1 .1zM60.2 198.5l.1 .2zM60.2 198.2l.1 .2zM60.2 198l.1 .2zM60.2 197.7l.1 .2zM60.2 197.5l.1 .2zM60.2 197.2l.1 .2zM60.2 197l.1 .1zM60.2 196.7l.1 .2zM60.2 196.5l.1 .1zM60.2 196.2l.1 .2zM60.2 196l.1 .1zM60.2 195.7l.1 .2zM60.2 195.5l.1 .1zM60.2 195.2l.1 .2zM60.1 195l.2 .1zM59.9 195l.1 .1zM59.6 195l.2 .1zM59.4 195l.1 .1zM59.1 195l.2 .1zM58.8 195l.2 .1zM58.6 195l.2 .1zM58.3 195l.2 .1zM58.1 195l.2 .1zM57.8 195l.2 .1zM57.6 195l.1 .1zM57.3 195l.2 .1zM57.1 195l.1 .1zM56.8 195l.2 .1zM56.6 195l.1 .1zM56.3 195l.2 .1zM56 195l.2 .1zM55.8 195l.2 .1zM55.5 195l.2 .1zM55.3 195l.2 .1zM55.2 195v.2zM55.2 195.3v.2zM55.2 195.5v.2zM55.2 195.8v.2zM55.2 196v.2zM55.2 196.3v.2zM55.2 196.6v.1zM55.2 196.8v.2zM55.2 197.1v.1zM55.2 197.3v.2zM55.2 197.6v.1zM55.2 197.8v.2zM55.2 198.1v.1zM55.2 198.3v.2zM55.2 198.6v.2zM55.2 198.8v.2zM55.2 199.1v.2zM55.2 199.3v.2zM55.2 199.6v.2zM55.2 199.9v.1zM55.2 200.1v.2zM55.2 200.4v.1zM55.2 200.6v.2zM55.2 200.9v.1zM55.2 201.1v.2zM55.2 201.4v.1zM55.2 201.6v.2zM55.2 201.9v.2zM55.2 202.1v.2zM55.2 202.4v.2zM55.2 202.6v.2zM55.2 202.9v.2zM55.2 203.2v.1zM55.2 203.4v.2zM55.2 203.7v.1zM55.2 203.9v.2zM55.2 204.2v.1zM55.2 204.4v.2z"/>
</g>
<circle cx="56.5" cy="202.9" r=".46" fill="#fff"/>
<g fill="#000">
<path d="M55.8 207.2l.2 .1zM56.1 207.2l.2 .1zM56.3 207.2l.2 .1zM56.6 207.2l.2 .1zM56.9 207.2l.1 .1zM57 207l.1 .1zM57 206.7l.1 .2zM57 206.5l.1 .1zM57 206.2l.1 .2zM57 206l.1 .1zM57 205.7l.1 .2zM57 205.4l.1 .2zM57 205.2l.1 .2zM57 204.9l.1 .2zM57 204.7l.1 .2zM56.9 204.6l.1 .1zM56.6 204.6l.2 .1zM56.3 204.6l.2 .1zM56.1 204.6l.2 .1zM55.8 204.6l.2 .1zM55.8 204.7l.1 .2zM55.8 204.9l.1 .2zM55.8 205.2l.1 .2zM55.8 205.4l.1 .2zM55.8 205.7l.1 .2zM55.8 206l.1 .1zM55.8 206.2l.1 .2zM55.8 206.5l.1 .1zM55.8 206.7l.1 .2zM55.8 207l.1 .1z"/>
<path d="M56.9 202.8v.1zM56.8 202.6l.1 .1zM56.6 202.4l.1 .2zM56.3 202.4l.2 .1zM56.1 202.6l.1-.2 .1 .1zM56 202.6l.1 .2h-.1zM56 202.9h.1l-.1 .2zM56.1 203.1l.1 .2zM56.3 203.2l.2 .2zM56.6 203.3h.1zM56.9 203l-.1 .2zM56.9 202.9v.1z"/>
<path d="M58.4 207.2l.1 .1zM58.6 207.2l.2 .1zM58.9 207.2l.2 .1zM59.1 207.2l.2 .1zM59.4 207.2l.2 .1zM59.6 207v.1zM59.6 206.7v.2zM59.6 206.5v.1zM59.6 206.2v.2zM59.6 206v.1zM59.6 205.7v.2zM59.6 205.4v.2zM59.6 205.2v.2zM59.6 204.9v.2zM59.6 204.7v.2zM59.4 204.6l.2 .1zM59.1 204.6l.2 .1zM58.9 204.6l.2 .1zM58.6 204.6l.2 .1zM58.4 204.6l.1 .1zM58.3 204.7l.1 .2zM58.3 204.9l.1 .2zM58.3 205.2l.1 .2zM58.3 205.4l.1 .2zM58.3 205.7l.1 .2zM58.3 206l.1 .1zM58.3 206.2l.1 .2zM58.3 206.5l.1 .1zM58.3 206.7l.1 .2zM58.3 207l.1 .1z"/>
</g>
<g fill="none" stroke="#000" stroke-width=".18">
<path d="M99.6 186.4h1.1v.5h-1.1zM99.6 190.2h1.1v.5h-1.1zM100.7 185.6h2.6v5.8h-2.6zM103.3 188.3h1.1v.5h-1.1zM105.6 186.4h1.1v.5h-1.1zM105.6 190.2h1.1v.5h-1.1zM106.7 185.6h2.6v5.8h-2.6zM109.3 188.3h1.1v.5h-1.1zM45.9 211.6h5.8v2.6h-5.8zM46.4 210.6h1.1v1h-1.1zM46.4 214.2h1.1v1h-1.1zM49.5 210.6h1.7v1h-1.7z"/>
<path d="M50.2 214.2h1v1h-1zM95.3 210.6h2.2v4.4h-2.2z"/>
</g>
<circle cx="50.5" cy="212.2" r=".3" fill="#fff"/>
<g fill="none" stroke="#000" stroke-width=".18">
<path d="M61 187.7h5.8v2.6h-5.8zM61.8 190.3h.5v1.1h-.5zM63.7 186.6h.5v1.1h-.5zM65.6 190.3h.5v1.1h-.5zM54.8 211h1.1v.5h-1.1zM54.8 214.8h1.1v.5h-1.1zM55.9 210.2h2.6v5.8h-2.6zM58.5 212.9h1.1v.5h-1.1zM67 210.8h2.2v4.4h-2.2zM67 211.4h2.2"/>
<circle cx="50.5" cy="212.2" r=".3"/>
</g>
<g font-size="6.3">
<text x="29.5" y="278.9">ODE2 CONTROL ISSUE 12 / COMP-SIDE</text>
<text x="163.7" y="278.9">2024-11-20</text>
</g>
<g font-size="4.2">
<text x="151" y="160.3">J1</text>
<text x="156" y="168.8">1=+5V2</text>
<text x="156" y="176.8">2=GND</text>
<text x="156" y="184.3">3=GND</text>
<text x="156" y="192.8">4=26V5</text>
<text x="156" y="200.8">5=FAN- (OC output)</text>
<text x="156" y="208.8">6=TX out</text>
<text x="156" y="216.6">7=RX in</text>
<text x="45" y="245.8">J6-1</text>
<text x="132" y="245.8">J6-11</text>
</g>
<text font-size="3.5" x="129" y="94.1">DISP1</text>
<g font-size="2.1">
<text x="95.7" y="105.6">SW2</text>
<text x="67.7" y="110.6">SW1</text>
<text x="123.7" y="110.6">SW3</text>
<text x="59.7" y="133.6">SW6</text>
<text x="80.7" y="133.6">SW4</text>
<text x="110.7" y="133.6">SW5</text>
<text x="131.7" y="133.6">SW7</text>
<text x="105.7" y="141.3" transform="rotate(90 105.7 141.3)">64</text>
<text x="121.7" y="141.3" transform="rotate(90 121.7 141.3)">49</text>
<text x="100.7" y="146.9" transform="rotate(90 100.7 146.9)">1</text>
<text x="123.7" y="146.3" transform="rotate(90 123.7 146.3)">48</text>
<text x="100.7" y="159" transform="rotate(90 100.7 159)">16</text>
<text x="123.7" y="159.3" transform="rotate(90 123.7 159.3)">33</text>
<text x="105.7" y="164.3" transform="rotate(90 105.7 164.3)">17</text>
<text x="121.7" y="164.3" transform="rotate(90 121.7 164.3)">32</text>
<text x="103.4" y="206.6">A2</text>
<text x="132" y="208.8">RL1</text>
<text x="103.4" y="221.8">A1</text>
<text x="120.8" y="217.7">14</text>
<text x="135.6" y="217.7">11</text>
</g>
<g font-size="1.8">
<text x="81.6" y="59.7" transform="rotate(-90 81.6 59.7)">R1</text>
<text x="86.6" y="59.7" transform="rotate(-90 86.6 59.7)">R2</text>
<text x="91.6" y="59.7" transform="rotate(-90 91.6 59.7)">R3</text>
<text x="96.6" y="59.7" transform="rotate(-90 96.6 59.7)">R4</text>
<text x="73.5" y="94.9">Q1</text>
<text x="81.2" y="94.9">Q2</text>
<text x="88.7" y="94.9">Q3</text>
<text x="98.6" y="96.1" transform="rotate(-90 98.6 96.1)">R5</text>
<text x="103.6" y="96.1" transform="rotate(-90 103.6 96.1)">R6</text>
<text x="108.6" y="96.1" transform="rotate(-90 108.6 96.1)">R7</text>
<text x="113.6" y="96.1" transform="rotate(-90 113.6 96.1)">R8</text>
<text x="58.7" y="119.5">C1</text>
<text x="86.8" y="117" transform="rotate(-90 86.8 117)">D2</text>
<text x="93.9" y="116.3" transform="rotate(-90 93.9 116.3)">Q4</text>
<text x="110.6" y="119.9" transform="rotate(-90 110.6 119.9)">C2</text>
<text x="77.5" y="122" transform="rotate(90 77.5 122)">D1</text>
<text x="84.1" y="125.4">R9</text>
<text x="93.5" y="123.2" transform="rotate(-90 93.5 123.2)">D3</text>
<text x="105.4" y="120.4" transform="rotate(-90 105.4 120.4)">R10</text>
<text x="118.3" y="123.1" transform="rotate(-90 118.3 123.1)">Q5</text>
<text x="125.4" y="123.4" transform="rotate(-90 125.4 123.4)">R11</text>
<text x="130.9" y="123.1" transform="rotate(-90 130.9 123.1)">Q6</text>
<text x="141.7" y="122.7">C3</text>
<text x="80.5" y="146.1" transform="rotate(-90 80.5 146.1)">U1</text>
<text x="139.9" y="148" transform="rotate(-180 139.9 148)">U3</text>
<text x="112" y="152.9" transform="rotate(90 112 152.9)">U2</text>
<text x="86.1" y="161.7" transform="rotate(-90 86.1 161.7)">U4</text>
<text x="97.7" y="176.1">U5</text>
<text x="62.7" y="189.5">Q9</text>
<text x="85.3" y="189.3" transform="rotate(-90 85.3 189.3)">U7</text>
<text x="101.5" y="187.3" transform="rotate(90 101.5 187.3)">Q7</text>
<text x="107.5" y="187.3" transform="rotate(90 107.5 187.3)">Q8</text>
<text x="117.5" y="187.5" transform="rotate(90 117.5 187.5)">U6</text>
<text x="139.5" y="197.8" transform="rotate(90 139.5 197.8)">Q11</text>
<text x="47.8" y="201.2" transform="rotate(-90 47.8 201.2)">O1</text>
<text x="58.2" y="201" transform="rotate(-90 58.2 201)">O2</text>
<text x="81.3" y="200.9" transform="rotate(-90 81.3 200.9)">U8</text>
<text x="125.5" y="200.5" transform="rotate(-90 125.5 200.5)">D4</text>
<text x="130.9" y="199.9">Q10</text>
<text x="80.3" y="209.9" transform="rotate(90 80.3 209.9)">U9</text>
<text x="49.9" y="212.4" transform="rotate(-180 49.9 212.4)">D4</text>
<text x="56.7" y="211.4" transform="rotate(90 56.7 211.4)">Q12</text>
<text x="68.6" y="214.1" transform="rotate(-90 68.6 214.1)">D6</text>
<text x="96.9" y="213.9" transform="rotate(-90 96.9 213.9)">D7</text>
</g>
</svg>
